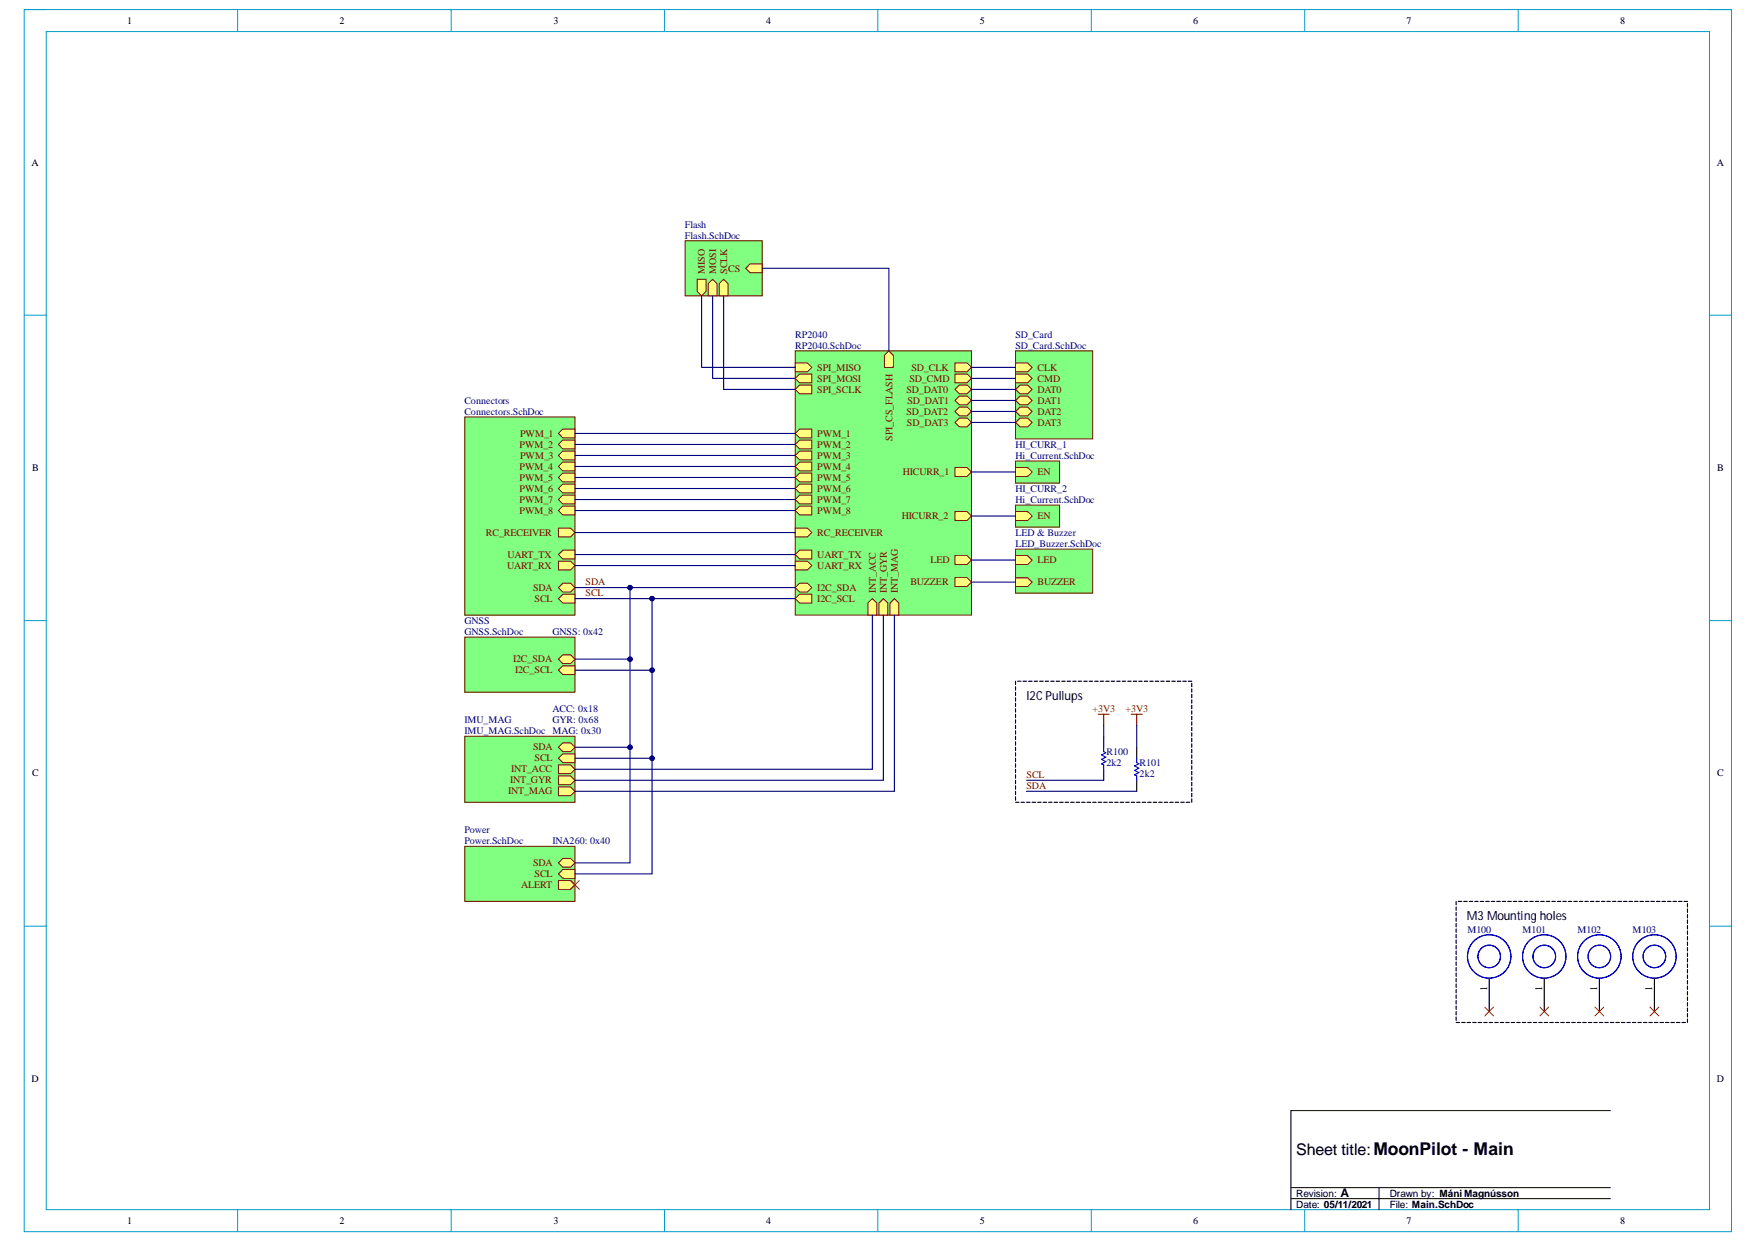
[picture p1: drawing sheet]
<svg xmlns="http://www.w3.org/2000/svg" width="297mm" height="210mm" viewBox="0 0 297 210" stroke-linecap="round" stroke-linejoin="round" font-family="sans-serif">
<path d="M4.1 1.6h288.5v206.4h-288.5z" fill="none" stroke="#009cca" stroke-width=".17"/>
<path d="M7.8 5.3h281v199h-281z" fill-rule="evenodd" fill="#fff"/>
<g fill="none" stroke="#009cca" stroke-width=".17">
<path d="M4.1 1.6h3.7M7.8 5.3h281v199h-281zM40.1 1.6v3.7M76.2 1.6v3.7M112.3 1.6v3.7M148.3 1.6v3.7M184.4 1.6v3.7M220.4 1.6v3.7M256.5 1.6v3.7M288.8 1.6h3.8v3.7M4.1 53.2h3.7M288.8 53.2h3.8"/>
<path d="M4.1 104.8h3.7M288.8 104.8h3.8M4.1 156.4h3.7M288.8 156.4h3.8M40.1 204.3v3.7M76.2 204.3v3.7M112.3 204.3v3.7M148.3 204.3v3.7M184.4 204.3v3.7M220.4 204.3v3.7M256.5 204.3v3.7M292.6 204.3v3.7"/>
</g>
<path d="M272.1 187.5h-54v16.8M218.1 200.6h54M218.1 202.4h54M233 200.6v3.7" fill="none" stroke="#000" stroke-width=".17"/>
<g fill="none" stroke="#000" stroke-width=".19">
<path d="M172.9 115h.5M173.8 115h.6M174.7 115h.6M175.7 115h.6M176.6 115h.6M177.5 115h.6M178.5 115h.5M179.4 115h.6M180.3 115h.6M181.3 115h.5M182.2 115h.6M183.1 115h.6"/>
<path d="M184 115h.6M185 115h.6M185.9 115h.6M186.8 115h.6M187.8 115h.5M188.7 115h.6M189.6 115h.6M190.6 115h.5M191.5 115h.6M192.4 115h.6M193.3 115h.6M194.3 115h.6"/>
<path d="M195.2 115h.6M196.1 115h.6M197.1 115h.5M198 115h.6M198.9 115h.6M199.9 115h.5M200.8 115h.6M201.4 115.4v.6M201.4 116.3v.6M201.4 117.2v.6M201.4 118.2v.6M201.4 119.1v.6"/>
<path d="M172.5 135.5h.6M173.4 135.5h.6M174.4 135.5h.6M175.3 135.5h.6M176.3 135.5h.5M177.2 135.5h.6M178.1 135.5h.6M179 135.5h.6M180 135.5h.6M180.9 135.5h.6M181.8 135.5h.6M182.8 135.5h.5"/>
<path d="M183.7 135.5h.6M184.6 135.5h.6M185.6 135.5h.5M186.5 124.3v1.9M186.5 129.9v1.9M186.5 135.5h.6M187.4 135.5h.6M188.3 135.5h.6M189.3 135.5h.6M190.2 135.5h.6M191.1 135.5h.6M192.1 126.2v1.8"/>
<path d="M192.1 131.8v1.8M192.1 135.5h.5M193 135.5h.6M193.9 135.5h.6M194.9 135.5h.5M195.8 135.5h.6M196.7 135.5h.6M197.6 135.5h.6M198.6 135.5h.6M199.5 135.5h.6M200.4 135.5h.6M201.4 120v.6"/>
<path d="M201.4 121v.5M201.4 121.9v.6M201.4 122.8v.6M201.4 123.7v.6M201.4 124.7v.6M201.4 125.6v.6M201.4 126.5v.6M201.4 127.5v.5M201.4 128.4v.6M201.4 129.3v.6M201.4 130.3v.5M201.4 131.2v.6"/>
<path d="M201.4 132.1v.6M201.4 133v.6M201.4 134v.6M201.4 134.9v.6M246 152.2v.6M246 153.2v.5M246 154.1v.6M246 155v.6M246 155.9v.6M246 156.9v.5M246 157.8v.6M246 158.7v.6"/>
<path d="M246 159.7v.5M246.4 152.2h.6M247.3 152.2h.6M248.2 152.2h.6M249.2 152.2h.6M250.1 152.2h.6M251 152.2h.6M252 152.2h.6M252.9 152.2h.6M253.8 152.2h.6M254.8 152.2h.5M255.7 152.2h.6"/>
<path d="M256.6 152.2h.6M257.6 152.2h.5M258.5 152.2h.6M259.4 152.2h.6M260.3 152.2h.6M261.3 152.2h.6M262.2 152.2h.6M263.1 152.2h.6M264.1 152.2h.5M265 152.2h.6M265.9 152.2h.6M266.9 152.2h.5"/>
<path d="M267.8 152.2h.6M268.7 152.2h.6M269.6 152.2h.6M270.6 152.2h.6M271.5 152.2h.6M272.4 152.2h.6M273.4 152.2h.6M274.3 152.2h.6M275.2 152.2h.6M276.2 152.2h.5M277.1 152.2h.6M278 152.2h.6"/>
<path d="M279 152.2h.5M279.9 152.2h.6M280.8 152.2h.6M281.7 152.2h.6M282.7 152.2h.6M283.6 152.2h.6M284.5 152.2h.6M285.1 152.6v.6M285.1 153.5v.6M285.1 154.4v.6M285.1 155.4v.5M285.1 156.3v.6"/>
<path d="M285.1 157.2v.6M285.1 158.1v.6M285.1 159.1v.6M246 160.6v.6M246 161.5v.6M246 162.4v.6M246 163.4v.6M246 164.3v.6M246 165.2v.6M246 166.2v.5M246 167.1v.6M246 168v.6"/>
<path d="M246 168.9v.6M246 169.9v.6M246 170.8v.6M246 171.7v.6M246 172.7h.6M247 172.7h.6M247.9 172.7h.6M248.8 172.7h.6M249.8 172.7h.5M250.7 172.7h.6M251.6 165.2v5.6M251.6 172.7h.6"/>
<path d="M252.6 172.7h.5M253.5 172.7h.6M254.4 172.7h.6M255.3 172.7h.6M256.3 172.7h.6M257.2 172.7h.6M258.1 172.7h.6M259.1 172.7h.5M260 172.7h.6M260.9 165.2v5.6M260.9 172.7h.6M261.9 172.7h.5"/>
<path d="M262.8 172.7h.6M263.7 172.7h.6M264.6 172.7h.6M265.6 172.7h.6M266.5 172.7h.6M267.4 172.7h.6M268.4 172.7h.5M269.3 172.7h.6M270.2 165.2v5.6M270.2 172.7h.6M271.2 172.7h.5M272.1 172.7h.6"/>
<path d="M273 172.7h.6M274 172.7h.5M274.9 172.7h.6M275.8 172.7h.6M276.7 172.7h.6M277.7 172.7h.6M278.6 172.7h.6M279.5 165.2v5.6M279.5 172.7h.6M280.5 172.7h.6M281.4 172.7h.6M282.3 172.7h.6"/>
<path d="M283.3 172.7h.5M284.2 172.7h.6M285.1 160v.6M285.1 160.9v.6M285.1 161.9v.5M285.1 162.8v.6M285.1 163.7v.6M285.1 164.7v.5M285.1 165.6v.6M285.1 166.5v.6M285.1 167.4v.6M285.1 168.4v.5"/>
<path d="M285.1 169.3v.6M285.1 170.2v.6M285.1 171.2v.5M285.1 172.1v.6"/>
</g>
<g fill="none" stroke="#00f" stroke-width=".19">
<path d="M186.5 126.2v.7l.4 .2-.8 .4 .8 .4-.8 .3 .8 .4-.8 .4 .4 .2v.7M192.1 128v.8l.3 .2-.7 .3 .7 .4-.7 .4 .7 .4-.7 .3 .4 .2v.8"/>
<circle cx="251.6" cy="161.5" r="1.9"/>
<circle cx="251.6" cy="161.5" r="3.7"/>
<circle cx="260.9" cy="161.5" r="3.7"/>
<circle cx="260.9" cy="161.5" r="1.9"/>
<circle cx="260.9" cy="161.5" r="1.91"/>
<circle cx="270.2" cy="161.5" r="3.7"/>
<circle cx="270.2" cy="161.5" r="1.91"/>
<circle cx="270.2" cy="161.5" r="1.9"/>
<circle cx="279.5" cy="161.5" r="1.91"/>
<circle cx="279.5" cy="161.5" r="1.9"/>
<circle cx="279.5" cy="161.5" r="3.7"/>
</g>
<path d="M185.6 120.6h1.8M186.5 120.6v1.9M191.1 120.6h1.9M192.1 120.6v1.9" fill="none" stroke="#800000" stroke-width=".19"/>
<g fill="none" stroke="#000" stroke-width=".18">
<path d="M171.6 115v.6M171.6 116v.5M171.6 116.9v.6M171.6 117.8v.6M171.6 118.7v.6M171.6 119.7v.6M171.9 115h.6M171.6 120.6v.6M171.6 121.5v.6M171.6 122.5v.5M171.6 123.4v.6M171.6 124.3v.6"/>
<path d="M171.6 125.3v.5M171.6 126.2v.6M171.6 127.1v.6M171.6 128v.6M171.6 129v.6M171.6 129.9v.6M171.6 130.8v.6M171.6 131.8v.5M171.6 132.7v.6M171.6 133.6v.6M171.6 134.6v.5M171.6 135.5h.6"/>
</g>
<path d="M134.4 59.3h29.7v44.6h-29.7z" fill-rule="evenodd" fill="#80ff80"/>
<path d="M134.4 59.3h29.7v44.6h-29.7z" fill="none" stroke="#800000" stroke-width=".17"/>
<path d="M134.4 73.2l.7-.7h2.1v1.4h-2.1z" fill-rule="evenodd" fill="#ffff80"/>
<path d="M134.4 73.2l.7-.7h2.1v1.4h-2.1z" fill="none" stroke="#800000" stroke-width=".17"/>
<path d="M134.4 75.1l.7-.8h2.1v1.5h-2.1z" fill-rule="evenodd" fill="#ffff80"/>
<path d="M134.4 75.1l.7-.8h2.1v1.5h-2.1z" fill="none" stroke="#800000" stroke-width=".17"/>
<path d="M134.4 76.9l.7-.7h2.1v1.5h-2.1z" fill-rule="evenodd" fill="#ffff80"/>
<path d="M134.4 76.9l.7-.7h2.1v1.5h-2.1z" fill="none" stroke="#800000" stroke-width=".17"/>
<path d="M134.4 78.8l.7-.8h2.1v1.5h-2.1z" fill-rule="evenodd" fill="#ffff80"/>
<path d="M134.4 78.8l.7-.8h2.1v1.5h-2.1z" fill="none" stroke="#800000" stroke-width=".17"/>
<path d="M134.4 80.6l.7-.7h2.1v1.5h-2.1z" fill-rule="evenodd" fill="#ffff80"/>
<path d="M134.4 80.6l.7-.7h2.1v1.5h-2.1z" fill="none" stroke="#800000" stroke-width=".17"/>
<path d="M134.4 82.5l.7-.7h2.1v1.4h-2.1z" fill-rule="evenodd" fill="#ffff80"/>
<path d="M134.4 82.5l.7-.7h2.1v1.4h-2.1z" fill="none" stroke="#800000" stroke-width=".17"/>
<path d="M134.4 84.4l.7-.8h2.1v1.5h-2.1z" fill-rule="evenodd" fill="#ffff80"/>
<path d="M134.4 84.4l.7-.8h2.1v1.5h-2.1z" fill="none" stroke="#800000" stroke-width=".17"/>
<path d="M134.4 86.2l.7-.7h2.1v1.5h-2.1z" fill-rule="evenodd" fill="#ffff80"/>
<path d="M134.4 86.2l.7-.7h2.1v1.5h-2.1z" fill="none" stroke="#800000" stroke-width=".17"/>
<path d="M161.4 79h2l.7 .7-.7 .7h-2z" fill-rule="evenodd" fill="#ffff80"/>
<path d="M161.4 79h2l.7 .7-.7 .7h-2z" fill="none" stroke="#800000" stroke-width=".17"/>
<path d="M161.4 86.4h2l.7 .7-.7 .8h-2z" fill-rule="evenodd" fill="#ffff80"/>
<path d="M161.4 86.4h2l.7 .7-.7 .8h-2z" fill="none" stroke="#800000" stroke-width=".17"/>
<path d="M134.4 93.6l.7-.7h2.1v1.5h-2.1z" fill-rule="evenodd" fill="#ffff80"/>
<path d="M134.4 93.6l.7-.7h2.1v1.5h-2.1z" fill="none" stroke="#800000" stroke-width=".17"/>
<path d="M134.4 94.8h2l.8 .7-.8 .8h-2z" fill-rule="evenodd" fill="#ffff80"/>
<path d="M134.4 94.8h2l.8 .7-.8 .8h-2z" fill="none" stroke="#800000" stroke-width=".17"/>
<path d="M134.4 99.2l.7-.7h1.3l.8 .7-.8 .8h-1.3z" fill-rule="evenodd" fill="#ffff80"/>
<path d="M134.4 99.2l.7-.7h1.3l.8 .7-.8 .8h-1.3z" fill="none" stroke="#800000" stroke-width=".17"/>
<path d="M134.4 101.1l.7-.8h2.1v1.5h-2.1z" fill-rule="evenodd" fill="#ffff80"/>
<path d="M134.4 101.1l.7-.8h2.1v1.5h-2.1z" fill="none" stroke="#800000" stroke-width=".17"/>
<path d="M134.4 61.3h2l.8 .7-.8 .8h-2z" fill-rule="evenodd" fill="#ffff80"/>
<path d="M134.4 61.3h2l.8 .7-.8 .8h-2z" fill="none" stroke="#800000" stroke-width=".17"/>
<path d="M134.4 63.9l.7-.7h2.1v1.4h-2.1z" fill-rule="evenodd" fill="#ffff80"/>
<path d="M134.4 63.9l.7-.7h2.1v1.4h-2.1z" fill="none" stroke="#800000" stroke-width=".17"/>
<path d="M134.4 65.8l.7-.8h2.1v1.5h-2.1z" fill-rule="evenodd" fill="#ffff80"/>
<path d="M134.4 65.8l.7-.8h2.1v1.5h-2.1z" fill="none" stroke="#800000" stroke-width=".17"/>
<path d="M149.4 60l.8-.7 .7 .7v2h-1.5z" fill-rule="evenodd" fill="#ffff80"/>
<path d="M149.4 60l.8-.7 .7 .7v2h-1.5z" fill="none" stroke="#800000" stroke-width=".17"/>
<path d="M161.4 61.3h2l.7 .7-.7 .8h-2z" fill-rule="evenodd" fill="#ffff80"/>
<path d="M161.4 61.3h2l.7 .7-.7 .8h-2z" fill="none" stroke="#800000" stroke-width=".17"/>
<path d="M161.4 63.2h2l.7 .7-.7 .7h-2z" fill-rule="evenodd" fill="#ffff80"/>
<path d="M161.4 63.2h2l.7 .7-.7 .7h-2z" fill="none" stroke="#800000" stroke-width=".17"/>
<path d="M161.4 65.8l.7-.8h1.3l.7 .8-.7 .7h-1.3z" fill-rule="evenodd" fill="#ffff80"/>
<path d="M161.4 65.8l.7-.8h1.3l.7 .8-.7 .7h-1.3z" fill="none" stroke="#800000" stroke-width=".17"/>
<path d="M161.4 67.6l.7-.7h1.3l.7 .7-.7 .8h-1.3z" fill-rule="evenodd" fill="#ffff80"/>
<path d="M161.4 67.6l.7-.7h1.3l.7 .7-.7 .8h-1.3z" fill="none" stroke="#800000" stroke-width=".17"/>
<path d="M161.4 69.5l.7-.8h1.3l.7 .8-.7 .7h-1.3z" fill-rule="evenodd" fill="#ffff80"/>
<path d="M161.4 69.5l.7-.8h1.3l.7 .8-.7 .7h-1.3z" fill="none" stroke="#800000" stroke-width=".17"/>
<path d="M161.4 71.3l.7-.7h1.3l.7 .7-.7 .8h-1.3z" fill-rule="evenodd" fill="#ffff80"/>
<path d="M161.4 71.3l.7-.7h1.3l.7 .7-.7 .8h-1.3z" fill="none" stroke="#800000" stroke-width=".17"/>
<path d="M134.4 89.2h2l.8 .7-.8 .8h-2z" fill-rule="evenodd" fill="#ffff80"/>
<path d="M134.4 89.2h2l.8 .7-.8 .8h-2z" fill="none" stroke="#800000" stroke-width=".17"/>
<path d="M161.4 93.8h2l.7 .8-.7 .7h-2z" fill-rule="evenodd" fill="#ffff80"/>
<path d="M161.4 93.8h2l.7 .8-.7 .7h-2z" fill="none" stroke="#800000" stroke-width=".17"/>
<path d="M150.4 101.8l.7-.7 .8 .7v2.1h-1.5z" fill-rule="evenodd" fill="#ffff80"/>
<path d="M150.4 101.8l.7-.7 .8 .7v2.1h-1.5z" fill="none" stroke="#800000" stroke-width=".17"/>
<path d="M148.5 101.8l.8-.7 .7 .7v2.1h-1.5z" fill-rule="evenodd" fill="#ffff80"/>
<path d="M148.5 101.8l.8-.7 .7 .7v2.1h-1.5z" fill="none" stroke="#800000" stroke-width=".17"/>
<path d="M146.7 101.8l.7-.7 .7 .7v2.1h-1.4z" fill-rule="evenodd" fill="#ffff80"/>
<path d="M146.7 101.8l.7-.7 .7 .7v2.1h-1.4z" fill="none" stroke="#800000" stroke-width=".17"/>
<path d="M161.4 97.6h2l.7 .7-.7 .7h-2z" fill-rule="evenodd" fill="#ffff80"/>
<path d="M161.4 97.6h2l.7 .7-.7 .7h-2z" fill="none" stroke="#800000" stroke-width=".17"/>
<path d="M78.5 107.6h18.6v9.3h-18.6z" fill-rule="evenodd" fill="#80ff80"/>
<path d="M78.5 107.6h18.6v9.3h-18.6z" fill="none" stroke="#800000" stroke-width=".17"/>
<path d="M95.1 112.4h2v1.5h-2l-.7-.7z" fill-rule="evenodd" fill="#ffff80"/>
<path d="M95.1 112.4h2v1.5h-2l-.7-.7z" fill="none" stroke="#800000" stroke-width=".17"/>
<path d="M94.4 111.3l.7-.7h1.3l.7 .7-.7 .8h-1.3z" fill-rule="evenodd" fill="#ffff80"/>
<path d="M94.4 111.3l.7-.7h1.3l.7 .7-.7 .8h-1.3z" fill="none" stroke="#800000" stroke-width=".17"/>
<path d="M78.5 124.3h18.6v11.2h-18.6z" fill-rule="evenodd" fill="#80ff80"/>
<path d="M78.5 124.3h18.6v11.2h-18.6z" fill="none" stroke="#800000" stroke-width=".17"/>
<path d="M95.1 125.4h1.3l.7 .8-.7 .7h-1.3l-.7-.7z" fill-rule="evenodd" fill="#ffff80"/>
<path d="M95.1 125.4h1.3l.7 .8-.7 .7h-1.3l-.7-.7z" fill="none" stroke="#800000" stroke-width=".17"/>
<path d="M94.4 128l.7-.7h2v1.5h-2z" fill-rule="evenodd" fill="#ffff80"/>
<path d="M94.4 128l.7-.7h2v1.5h-2z" fill="none" stroke="#800000" stroke-width=".17"/>
<path d="M94.4 129.2h2l.7 .7-.7 .7h-2z" fill-rule="evenodd" fill="#ffff80"/>
<path d="M94.4 129.2h2l.7 .7-.7 .7h-2z" fill="none" stroke="#800000" stroke-width=".17"/>
<path d="M94.4 131h2l.7 .8-.7 .7h-2z" fill-rule="evenodd" fill="#ffff80"/>
<path d="M94.4 131h2l.7 .8-.7 .7h-2z" fill="none" stroke="#800000" stroke-width=".17"/>
<path d="M94.4 132.9h2l.7 .7-.7 .8h-2z" fill-rule="evenodd" fill="#ffff80"/>
<path d="M94.4 132.9h2l.7 .7-.7 .8h-2z" fill="none" stroke="#800000" stroke-width=".17"/>
<path d="M78.5 142.9h18.6v9.3h-18.6z" fill-rule="evenodd" fill="#80ff80"/>
<path d="M78.5 142.9h18.6v9.3h-18.6z" fill="none" stroke="#800000" stroke-width=".17"/>
<path d="M95.1 146.8h2v1.5h-2l-.7-.7z" fill-rule="evenodd" fill="#ffff80"/>
<path d="M95.1 146.8h2v1.5h-2l-.7-.7z" fill="none" stroke="#800000" stroke-width=".17"/>
<path d="M95.1 145h1.3l.7 .7-.7 .7h-1.3l-.7-.7z" fill-rule="evenodd" fill="#ffff80"/>
<path d="M95.1 145h1.3l.7 .7-.7 .7h-1.3l-.7-.7z" fill="none" stroke="#800000" stroke-width=".17"/>
<path d="M94.4 148.7h2l.7 .7-.7 .8h-2z" fill-rule="evenodd" fill="#ffff80"/>
<path d="M94.4 148.7h2l.7 .7-.7 .8h-2z" fill="none" stroke="#800000" stroke-width=".17"/>
<path d="M78.5 70.4h18.6v33.5h-18.6z" fill-rule="evenodd" fill="#80ff80"/>
<path d="M78.5 70.4h18.6v33.5h-18.6z" fill="none" stroke="#800000" stroke-width=".17"/>
<path d="M95.1 72.5h2v1.4h-2l-.7-.7z" fill-rule="evenodd" fill="#ffff80"/>
<path d="M95.1 72.5h2v1.4h-2l-.7-.7z" fill="none" stroke="#800000" stroke-width=".17"/>
<path d="M95.1 74.3h2v1.5h-2l-.7-.7z" fill-rule="evenodd" fill="#ffff80"/>
<path d="M95.1 74.3h2v1.5h-2l-.7-.7z" fill="none" stroke="#800000" stroke-width=".17"/>
<path d="M95.1 76.2h2v1.5h-2l-.7-.8z" fill-rule="evenodd" fill="#ffff80"/>
<path d="M95.1 76.2h2v1.5h-2l-.7-.8z" fill="none" stroke="#800000" stroke-width=".17"/>
<path d="M94.4 78.8l.7-.8h2v1.5h-2z" fill-rule="evenodd" fill="#ffff80"/>
<path d="M94.4 78.8l.7-.8h2v1.5h-2z" fill="none" stroke="#800000" stroke-width=".17"/>
<path d="M94.4 80.6l.7-.7h2v1.5h-2z" fill-rule="evenodd" fill="#ffff80"/>
<path d="M94.4 80.6l.7-.7h2v1.5h-2z" fill="none" stroke="#800000" stroke-width=".17"/>
<path d="M95.1 81.8h2v1.4h-2l-.7-.7z" fill-rule="evenodd" fill="#ffff80"/>
<path d="M95.1 81.8h2v1.4h-2l-.7-.7z" fill="none" stroke="#800000" stroke-width=".17"/>
<path d="M95.1 83.6h2v1.5h-2l-.7-.7z" fill-rule="evenodd" fill="#ffff80"/>
<path d="M95.1 83.6h2v1.5h-2l-.7-.7z" fill="none" stroke="#800000" stroke-width=".17"/>
<path d="M95.1 85.5h2v1.5h-2l-.7-.8z" fill-rule="evenodd" fill="#ffff80"/>
<path d="M95.1 85.5h2v1.5h-2l-.7-.8z" fill="none" stroke="#800000" stroke-width=".17"/>
<path d="M95.1 98.5h1.3l.7 .7-.7 .8h-1.3l-.7-.8z" fill-rule="evenodd" fill="#ffff80"/>
<path d="M95.1 98.5h1.3l.7 .7-.7 .8h-1.3l-.7-.8z" fill="none" stroke="#800000" stroke-width=".17"/>
<path d="M95.1 100.3h2v1.5h-2l-.7-.7z" fill-rule="evenodd" fill="#ffff80"/>
<path d="M95.1 100.3h2v1.5h-2l-.7-.7z" fill="none" stroke="#800000" stroke-width=".17"/>
<path d="M94.4 89.2h2l.7 .7-.7 .8h-2z" fill-rule="evenodd" fill="#ffff80"/>
<path d="M94.4 89.2h2l.7 .7-.7 .8h-2z" fill="none" stroke="#800000" stroke-width=".17"/>
<path d="M95.1 92.9h2v1.5h-2l-.7-.8z" fill-rule="evenodd" fill="#ffff80"/>
<path d="M95.1 92.9h2v1.5h-2l-.7-.8z" fill="none" stroke="#800000" stroke-width=".17"/>
<path d="M94.4 94.8h2l.7 .7-.7 .8h-2z" fill-rule="evenodd" fill="#ffff80"/>
<path d="M94.4 94.8h2l.7 .7-.7 .8h-2z" fill="none" stroke="#800000" stroke-width=".17"/>
<path d="M171.6 77.8h7.4v3.8h-7.4z" fill-rule="evenodd" fill="#80ff80"/>
<path d="M171.6 77.8h7.4v3.8h-7.4z" fill="none" stroke="#800000" stroke-width=".17"/>
<path d="M171.6 79h2l.8 .7-.8 .8h-2z" fill-rule="evenodd" fill="#ffff80"/>
<path d="M171.6 79h2l.8 .7-.8 .8h-2z" fill="none" stroke="#800000" stroke-width=".17"/>
<path d="M171.6 85.3h7.4v3.7h-7.4z" fill-rule="evenodd" fill="#80ff80"/>
<path d="M171.6 85.3h7.4v3.7h-7.4z" fill="none" stroke="#800000" stroke-width=".17"/>
<path d="M171.6 86.4h2l.8 .7-.8 .8h-2z" fill-rule="evenodd" fill="#ffff80"/>
<path d="M171.6 86.4h2l.8 .7-.8 .8h-2z" fill="none" stroke="#800000" stroke-width=".17"/>
<path d="M171.6 59.3h13v14.8h-13z" fill-rule="evenodd" fill="#80ff80"/>
<path d="M171.6 59.3h13v14.8h-13z" fill="none" stroke="#800000" stroke-width=".17"/>
<path d="M171.6 61.3h2l.8 .7-.8 .8h-2z" fill-rule="evenodd" fill="#ffff80"/>
<path d="M171.6 61.3h2l.8 .7-.8 .8h-2z" fill="none" stroke="#800000" stroke-width=".17"/>
<path d="M171.6 63.2h2l.8 .7-.8 .7h-2z" fill-rule="evenodd" fill="#ffff80"/>
<path d="M171.6 63.2h2l.8 .7-.8 .7h-2z" fill="none" stroke="#800000" stroke-width=".17"/>
<path d="M171.6 65.8l.7-.8h1.3l.8 .8-.8 .7h-1.3z" fill-rule="evenodd" fill="#ffff80"/>
<path d="M171.6 65.8l.7-.8h1.3l.8 .8-.8 .7h-1.3z" fill="none" stroke="#800000" stroke-width=".17"/>
<path d="M171.6 67.6l.7-.7h1.3l.8 .7-.8 .8h-1.3z" fill-rule="evenodd" fill="#ffff80"/>
<path d="M171.6 67.6l.7-.7h1.3l.8 .7-.8 .8h-1.3z" fill="none" stroke="#800000" stroke-width=".17"/>
<path d="M171.6 69.5l.7-.8h1.3l.8 .8-.8 .7h-1.3z" fill-rule="evenodd" fill="#ffff80"/>
<path d="M171.6 69.5l.7-.8h1.3l.8 .8-.8 .7h-1.3z" fill="none" stroke="#800000" stroke-width=".17"/>
<path d="M171.6 71.3l.7-.7h1.3l.8 .7-.8 .8h-1.3z" fill-rule="evenodd" fill="#ffff80"/>
<path d="M171.6 71.3l.7-.7h1.3l.8 .7-.8 .8h-1.3z" fill="none" stroke="#800000" stroke-width=".17"/>
<path d="M115.8 40.7h13v9.3h-13z" fill-rule="evenodd" fill="#80ff80"/>
<path d="M115.8 40.7h13v9.3h-13z" fill="none" stroke="#800000" stroke-width=".17"/>
<path d="M117.8 47.2h1.5v2l-.8 .8-.7-.8z" fill-rule="evenodd" fill="#ffff80"/>
<path d="M117.8 47.2h1.5v2l-.8 .8-.7-.8z" fill="none" stroke="#800000" stroke-width=".17"/>
<path d="M119.7 47.9l.7-.7 .8 .7v2.1h-1.5z" fill-rule="evenodd" fill="#ffff80"/>
<path d="M119.7 47.9l.7-.7 .8 .7v2.1h-1.5z" fill="none" stroke="#800000" stroke-width=".17"/>
<path d="M121.5 47.9l.8-.7 .7 .7v2.1h-1.5z" fill-rule="evenodd" fill="#ffff80"/>
<path d="M121.5 47.9l.8-.7 .7 .7v2.1h-1.5z" fill="none" stroke="#800000" stroke-width=".17"/>
<path d="M126.7 44.6h2.1v1.5h-2.1l-.7-.8z" fill-rule="evenodd" fill="#ffff80"/>
<path d="M126.7 44.6h2.1v1.5h-2.1l-.7-.8z" fill="none" stroke="#800000" stroke-width=".17"/>
<path d="M96.4 148.7l1.5 1.5M97.9 148.7l-1.5 1.5M250.9 170.1l1.5 1.5M252.4 170.1l-1.5 1.5M260.2 170.1l1.5 1.5M261.7 170.1l-1.5 1.5M269.5 170.1l1.5 1.5M271 170.1l-1.5 1.5M278.8 170.1l1.5 1.5M280.3 170.1l-1.5 1.5" fill="none" stroke="#f00" stroke-width=".17"/>
<path d="M171.6 92.7h13v7.5h-13z" fill-rule="evenodd" fill="#80ff80"/>
<path d="M171.6 92.7h13v7.5h-13z" fill="none" stroke="#800000" stroke-width=".17"/>
<path d="M171.6 97.6h2l.8 .7-.8 .7h-2z" fill-rule="evenodd" fill="#ffff80"/>
<path d="M171.6 97.6h2l.8 .7-.8 .7h-2z" fill="none" stroke="#800000" stroke-width=".17"/>
<path d="M171.6 93.8h2l.8 .8-.8 .7h-2z" fill-rule="evenodd" fill="#ffff80"/>
<path d="M171.6 93.8h2l.8 .8-.8 .7h-2z" fill="none" stroke="#800000" stroke-width=".17"/>
<path d="M173.4 133.6h18.7M173.4 131.8h13.1M186.5 122.5v1.8M192.1 122.5v3.7" fill="none" stroke="#000080" stroke-width=".19"/>
<g fill="none" stroke="#000080" stroke-width=".18">
<path d="M118.5 50v12h15.9M120.4 50v13.9h14M122.3 50v15.8h12.1M128.8 45.3h21.4v14M97.1 73.2h37.3M97.1 75.1h37.3M97.1 76.9h37.3M97.1 78.8h37.3M97.1 99.2h37.3M97.1 80.6h37.3M97.1 82.5h37.3M97.1 84.4h37.3"/>
<path d="M97.1 86.2h37.3M97.1 89.9h37.3M97.1 93.6h37.3M97.1 95.5h37.3M164.1 87.1h7.5"/>
</g>
<circle cx="106.5" cy="99.2" r=".37" fill="#000080"/>
<circle cx="106.5" cy="99.2" r=".37" fill="none" stroke="#000080" stroke-width=".17"/>
<path d="M106.4 99.2v46.5h-9.3" fill="none" stroke="#000080" stroke-width=".18"/>
<circle cx="106.5" cy="126.2" r=".37" fill="#000080"/>
<circle cx="106.5" cy="126.2" r=".37" fill="none" stroke="#000080" stroke-width=".17"/>
<circle cx="106.5" cy="111.3" r=".37" fill="#000080"/>
<circle cx="106.5" cy="111.3" r=".37" fill="none" stroke="#000080" stroke-width=".17"/>
<circle cx="106.5" cy="99.2" r=".37" fill="#000080"/>
<circle cx="106.5" cy="99.2" r=".37" fill="none" stroke="#000080" stroke-width=".17"/>
<path d="M97.1 128h13.1" fill="none" stroke="#000080" stroke-width=".18"/>
<circle cx="110.2" cy="128" r=".37" fill="#000080"/>
<circle cx="110.2" cy="128" r=".37" fill="none" stroke="#000080" stroke-width=".17"/>
<path d="M97.1 113.2h13.1" fill="none" stroke="#000080" stroke-width=".18"/>
<circle cx="110.2" cy="113.2" r=".37" fill="#000080"/>
<circle cx="110.2" cy="113.2" r=".37" fill="none" stroke="#000080" stroke-width=".17"/>
<path d="M97.1 126.2h9.3" fill="none" stroke="#000080" stroke-width=".18"/>
<circle cx="106.5" cy="126.2" r=".37" fill="#000080"/>
<circle cx="106.5" cy="126.2" r=".37" fill="none" stroke="#000080" stroke-width=".17"/>
<path d="M97.1 111.3h9.3" fill="none" stroke="#000080" stroke-width=".18"/>
<circle cx="106.5" cy="111.3" r=".37" fill="#000080"/>
<circle cx="106.5" cy="111.3" r=".37" fill="none" stroke="#000080" stroke-width=".17"/>
<path d="M110.2 101.1v46.5h-13.1" fill="none" stroke="#000080" stroke-width=".18"/>
<circle cx="110.2" cy="128" r=".37" fill="#000080"/>
<circle cx="110.2" cy="128" r=".37" fill="none" stroke="#000080" stroke-width=".17"/>
<circle cx="110.2" cy="113.2" r=".37" fill="#000080"/>
<circle cx="110.2" cy="113.2" r=".37" fill="none" stroke="#000080" stroke-width=".17"/>
<circle cx="110.2" cy="101.1" r=".37" fill="#000080"/>
<circle cx="110.2" cy="101.1" r=".37" fill="none" stroke="#000080" stroke-width=".17"/>
<path d="M97.1 101.1h37.3" fill="none" stroke="#000080" stroke-width=".18"/>
<circle cx="110.2" cy="101.1" r=".37" fill="#000080"/>
<circle cx="110.2" cy="101.1" r=".37" fill="none" stroke="#000080" stroke-width=".17"/>
<path d="M164.1 79.7h7.5M164.1 71.3h7.5M164.1 69.5h7.5M164.1 67.6h7.5M164.1 65.8h7.5M164.1 63.9h7.5M164.1 62h7.5M164.1 94.6h7.5M164.1 98.3h7.5M147.4 103.9v26h-50.3M149.3 103.9v27.9h-52.2M151.1 103.9v29.7h-54" fill="none" stroke="#000080" stroke-width=".18"/>
<text font-size="2.7" x="219" y="195">Sheet title:MoonPilot - Main</text>
<g font-size="2.1">
<text x="173.4" y="118.2">I2CPullups</text>
<text x="247.9" y="155.4">M3 Mounting holes</text>
</g>
<text font-size="2" x="226.5" y="202.2">A</text>
<g font-size="1.7">
<text x="21.5" y="4">1</text>
<text x="57.3" y="4">2</text>
<text x="93.5" y="4">3</text>
<text x="129.5" y="4">4</text>
<text x="165.6" y="4">5</text>
<text x="201.6" y="4">6</text>
<text x="237.6" y="4">7</text>
<text x="273.7" y="4">8</text>
<text x="5.3" y="28">A</text>
<text x="290.1" y="28">A</text>
<text x="5.4" y="79.6">B</text>
<text x="290.2" y="79.6">B</text>
<text x="5.4" y="131.1">C</text>
<text x="290.2" y="131.1">C</text>
<text x="251.3" y="167.4" transform="rotate(-90 251.3 167.4)">1</text>
<text x="260.6" y="167.4" transform="rotate(-90 260.6 167.4)">1</text>
<text x="269.9" y="167.4" transform="rotate(-90 269.9 167.4)">1</text>
<text x="279.2" y="167.4" transform="rotate(-90 279.2 167.4)">1</text>
<text x="5.3" y="182.7">D</text>
<text x="290.1" y="182.7">D</text>
<text x="219" y="203.9">Date: 05/11/2021</text>
<text x="219" y="202.1">Revision:</text>
<text x="234.8" y="203.9">File: Main.SchDoc</text>
<text x="234.8" y="202.1">Drawn by: Máni Magnússon</text>
<text x="21.5" y="206.6">1</text>
<text x="57.3" y="206.6">2</text>
<text x="93.5" y="206.6">3</text>
<text x="129.5" y="206.6">4</text>
<text x="165.6" y="206.6">5</text>
<text x="201.6" y="206.6">6</text>
<text x="237.6" y="206.6">7</text>
<text x="273.7" y="206.6">8</text>
</g>
<g font-size="1.7" fill="#000080">
<text x="115.7" y="38.4">Flash</text>
<text x="115.7" y="40.3">Flash.SchDoc</text>
<text x="134.4" y="57">RP2040</text>
<text x="134.4" y="58.9">RP2040.SchDoc</text>
<text x="171.6" y="57">SD_Card</text>
<text x="171.6" y="58.9">SD_Card.SchDoc</text>
<text x="78.5" y="68.2">Connectors</text>
<text x="78.5" y="70">Connectors.SchDoc</text>
<text x="171.6" y="75.6">HI_CURR_1</text>
<text x="171.6" y="77.5">Hi_Current.SchDoc</text>
<text x="171.6" y="83">HI_CURR_2</text>
<text x="171.6" y="84.9">Hi_Current.SchDoc</text>
<text x="171.6" y="90.5">LED &amp; Buzzer</text>
<text x="171.6" y="92.3">LED_Buzzer.SchDoc</text>
<text x="78.5" y="105.3">GNSS</text>
<text x="78.5" y="107.2">GNSS.SchDoc</text>
<text x="93.4" y="107.2">GNSS: 0x42</text>
<text x="78.5" y="122.1">IMU_MAG</text>
<text x="78.5" y="123.9">IMU_MAG.SchDoc MAG: 0x30</text>
<text x="93.4" y="120.2">ACC: 0x18</text>
<text x="93.4" y="122.1">GYR: 0x68</text>
<text x="187" y="127.5">R100</text>
<text x="187" y="129.3">2k2</text>
<text x="192.6" y="129.3">R101</text>
<text x="192.6" y="131.2">2k2</text>
<text x="78.5" y="140.7">Power</text>
<text x="78.5" y="142.5">Power.SchDoc</text>
<text x="93.4" y="142.5">INA260: 0x40</text>
<text x="248" y="157.5">M100</text>
<text x="257.3" y="157.5">M101</text>
<text x="266.6" y="157.5">M102</text>
<text x="275.9" y="157.5">M103</text>
</g>
<g font-size="1.7" fill="#800000">
<text x="119.1" y="46.2" transform="rotate(-90 119.1 46.2)">MISO</text>
<text x="121" y="46.2" transform="rotate(-90 121 46.2)">MOSI</text>
<text x="122.9" y="46.2" transform="rotate(-90 122.9 46.2)">SCLK</text>
<text x="123" y="45.9">CS</text>
<text x="138.1" y="62.6">SPI_MISO</text>
<text x="138.1" y="64.5">SPI_MOSI</text>
<text x="153.7" y="64.5">SD_CMD</text>
<text x="154" y="62.6">SD_CLK</text>
<text x="175.3" y="62.6">CLK</text>
<text x="175.3" y="64.5">CMD</text>
<text x="138.1" y="66.3">SPI_SCLK</text>
<text x="153.2" y="66.3">SD_DAT0</text>
<text x="153.2" y="70">SD_DAT2</text>
<text x="153.2" y="71.9">SD_DAT3</text>
<text x="153.3" y="68.2">SD_DAT1</text>
<text x="175.3" y="66.3">DAT0</text>
<text x="175.3" y="68.2">DAT1</text>
<text x="175.3" y="70">DAT2</text>
<text x="175.3" y="71.9">DAT3</text>
<text x="87.8" y="75.6">PWM_2</text>
<text x="87.9" y="73.7">PWM_1</text>
<text x="87.9" y="77.5">PWM_3</text>
<text x="138.1" y="73.7">PWM_1</text>
<text x="138.1" y="75.6">PWM_2</text>
<text x="138.1" y="77.5">PWM_3</text>
<text x="150.8" y="74.4" transform="rotate(-90 150.8 74.4)">SPI_CS_FLASH</text>
<text x="87.8" y="79.3">PWM_4</text>
<text x="87.8" y="81.2">PWM_5</text>
<text x="87.8" y="83">PWM_6</text>
<text x="138.1" y="79.3">PWM_4</text>
<text x="138.1" y="81.2">PWM_5</text>
<text x="138.1" y="83">PWM_6</text>
<text x="152.6" y="80.3">HICURR_1</text>
<text x="175.3" y="80.3">EN</text>
<text x="87.8" y="84.9">PWM_7</text>
<text x="87.8" y="86.8">PWM_8</text>
<text x="138.1" y="84.9">PWM_7</text>
<text x="138.1" y="86.8">PWM_8</text>
<text x="152.4" y="87.7">HICURR_2</text>
<text x="175.3" y="87.7">EN</text>
<text x="82.1" y="90.5">RC_RECEIVER</text>
<text x="85.8" y="94.2">UART_TX</text>
<text x="138.1" y="94.2">UART_TX</text>
<text x="138.1" y="90.5">RC_RECEIVER</text>
<text x="157.2" y="95.1">LED</text>
<text x="175.3" y="95.1">LED</text>
<text x="85.7" y="96">UART_RX</text>
<text x="90.1" y="99.8">SDA</text>
<text x="90.3" y="101.6">SCL</text>
<text x="98.9" y="100.7">SCL</text>
<text x="98.9" y="98.8">SDA</text>
<text x="138.1" y="96">UART_RX</text>
<text x="138.1" y="99.8">I2C_SDA</text>
<text x="138.1" y="101.6">I2C_SCL</text>
<text x="148" y="100.2" transform="rotate(-90 148 100.2)">INT_ACC</text>
<text x="149.9" y="100.2" transform="rotate(-90 149.9 100.2)">INT_GYR</text>
<text x="151.7" y="100.2" transform="rotate(-90 151.7 100.2)">INT_MAG</text>
<text x="153.8" y="98.8">BUZZER</text>
<text x="175.3" y="98.8">BUZZER</text>
<text x="86.7" y="111.8">I2C_SDA</text>
<text x="87" y="113.7">I2C_SCL</text>
<text x="184.6" y="120.2">+3V3</text>
<text x="190.2" y="120.2">+3V3</text>
<text x="86.3" y="130.4">INT_ACC</text>
<text x="90.1" y="126.7">SDA</text>
<text x="90.3" y="128.6">SCL</text>
<text x="173.4" y="131.4">SCL</text>
<text x="85.8" y="134.2">INT_MAG</text>
<text x="86.2" y="132.3">INT_GYR</text>
<text x="173.4" y="133.2">SDA</text>
<text x="88" y="150">ALERT</text>
<text x="90.1" y="146.2">SDA</text>
<text x="90.3" y="148.1">SCL</text>
</g>
</svg>
